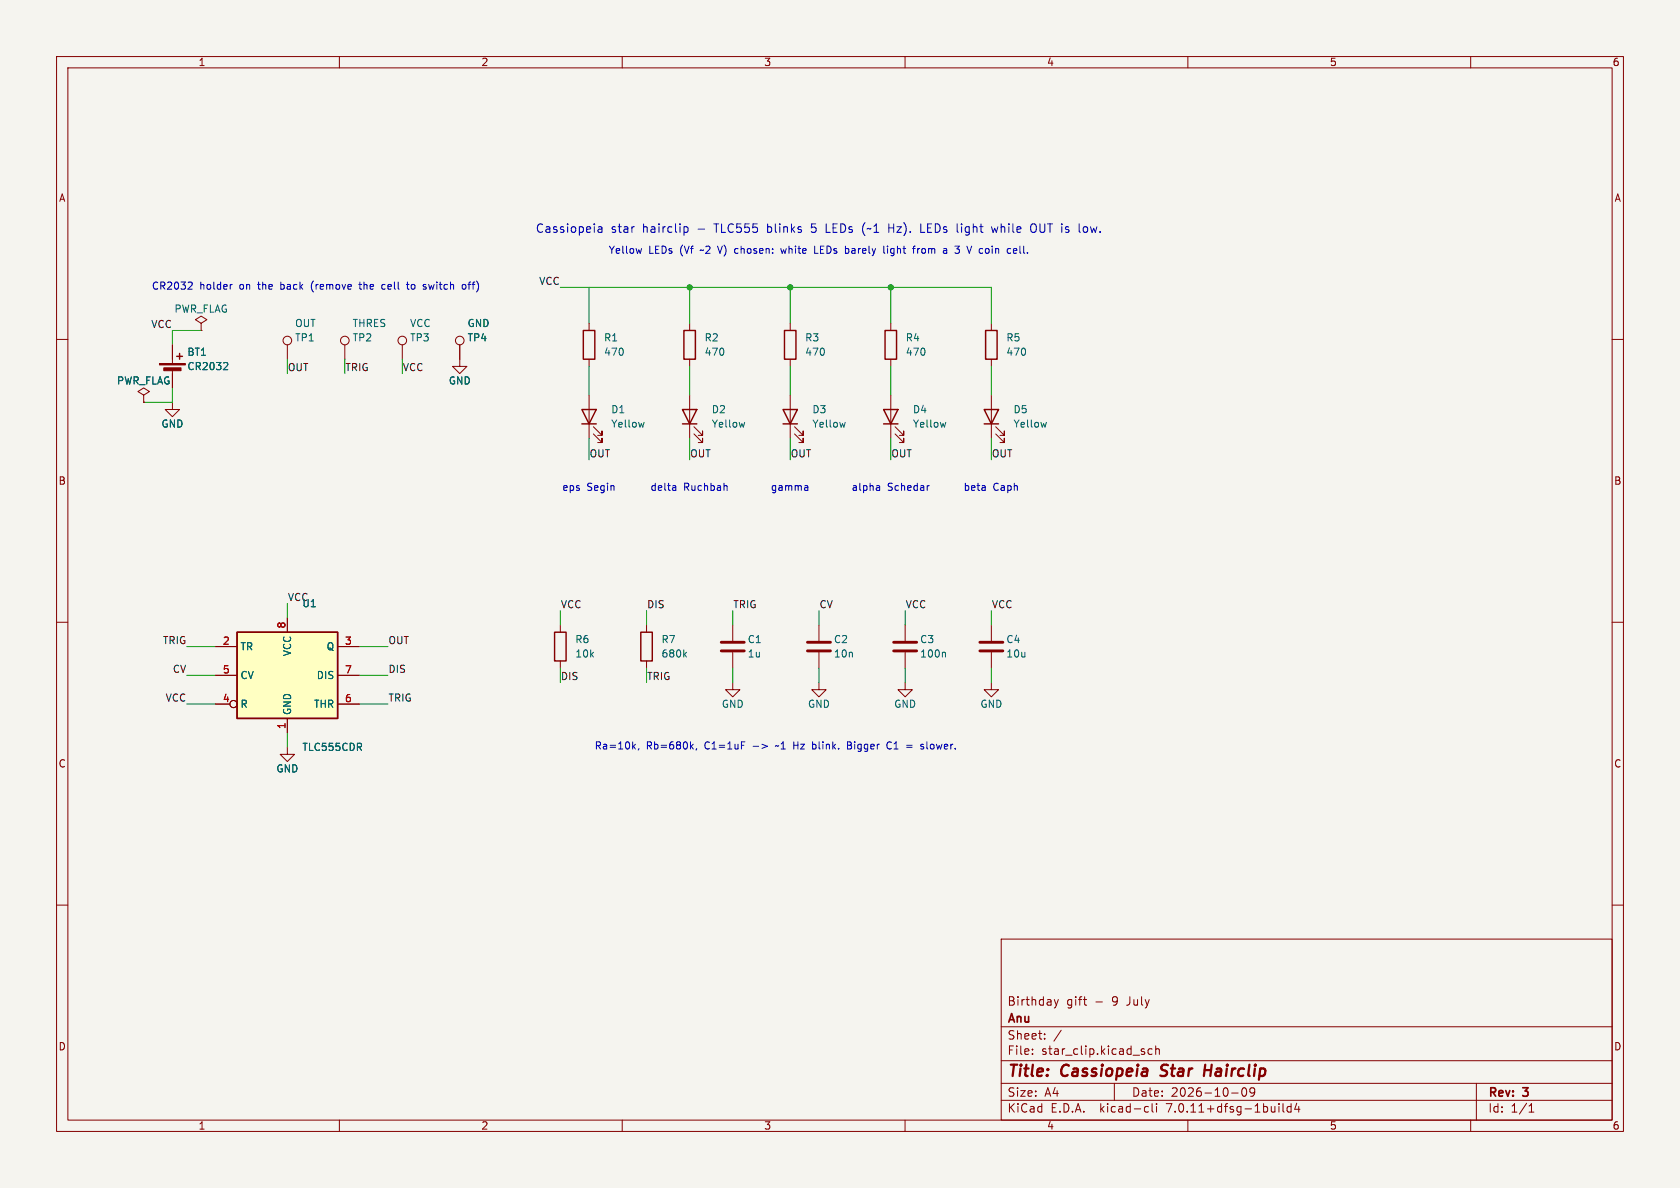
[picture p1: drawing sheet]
<svg xmlns="http://www.w3.org/2000/svg" width="297mm" height="210mm" viewBox="0 0 297 210" stroke-linecap="round" stroke-linejoin="round" font-family="sans-serif">
<path d="M0 0h297v210h-297z" fill="#f5f4ef" stroke="#f5f4ef" stroke-width=".18"/>
<g fill="none" stroke="#840000" stroke-width=".18">
<path d="M10 10h277v190h-277zM12 12h273v186h-273zM60 10v2M110 10v2M160 10v2M210 10v2M260 10v2M10 60h2M35.6 57.2l1-.7-1-.6-1.1 .6 1.1 .7v1.2M35.6 58.4h.1M104.1 57.2v1.2M121.9 57.2v1.2"/>
<path d="M139.7 57.2v1.2M157.5 57.2v1.2M175.3 57.2v1.2M285 60h2M25.4 69.9l1-.7-1-.6-1 .6 1 .7v1.2M25.4 71.1h.1M30.5 71.1v1.3h1.2l-1.2 1.3-1.3-1.3h1.3M30.5 61v3.3M30.5 65.3v3.3M50.8 61v2.5M61 61v2.5M71.1 61v2.5"/>
<path d="M81.3 61v3.8h1.2l-1.2 1.2-1.3-1.2h1.3M104.1 63.5v1.3M104.1 69.9v7.6M104.9 76.7l1.5 1.5v-.7v.7h-.7M104.9 75.4l1.5 1.6v-.8v.8h-.7M121.9 63.5v1.3M121.9 69.9v7.6M122.7 76.7l1.5 1.5v-.7v.7h-.8M122.7 75.4l1.5 1.6v-.8v.8h-.8M139.7 63.5v1.3M139.7 69.9v7.6M140.5 76.7l1.5 1.5v-.7v.7h-.8"/>
<path d="M140.5 75.4l1.5 1.6v-.8v.8h-.8M157.5 63.5v1.3M157.5 69.9v7.6M158.2 76.7l1.6 1.5v-.7v.7h-.8M158.2 75.4l1.6 1.6v-.8v.8h-.8M175.3 63.5v1.3M175.3 69.9v7.6M176 76.7l1.5 1.5v-.7v.7h-.7M176 75.4l1.5 1.6v-.8v.8h-.7M10 110h2M38.1 114.3h3.8M38.1 119.4h3.8"/>
<path d="M50.8 109.2v2.6M59.7 114.3h3.8M59.7 119.4h3.8M99.1 110.5v1.3M99.1 116.8v1.3M114.3 110.5v1.3M114.3 116.8v1.3M129.5 110.5v2.8M129.5 115.3v2.8M144.8 110.5v2.8M144.8 115.3v2.8M160 110.5v2.8"/>
<path d="M160 115.3v2.8M175.3 110.5v2.8M175.3 115.3v2.8M285 110h2M38.1 124.5h2.5M50.8 132.1v1.3h1.3l-1.3 1.2-1.3-1.2h1.3M50.8 127v2.5M59.7 124.5h3.8M129.5 120.7v1.2h1.3l-1.3 1.3-1.2-1.3h1.2M144.8 120.7v1.2h1.2l-1.2 1.3-1.3-1.3h1.3M160 120.7v1.2h1.3l-1.3 1.3-1.3-1.3h1.3M175.3 120.7v1.2h1.2l-1.2 1.3-1.3-1.3h1.3"/>
<path d="M10 160h2M285 160h2M177 166h108v32h-108zM186.4 176.7l.3 1M186.7 177.7l-.1 .4-.2 .1M187.1 176.7l-.4 1M191.5 176.7h.6M192 177.7h.1M60 198v2M110 198v2M160 198v2M177 194.5h108"/>
<path d="M177 191.5h108M177 187.5h108M177 181.5h108M182.5 186.3v.1M182.5 185.5v.1M184.7 183.6v.1M184.7 182.8v.1M187.6 182.1l-1.3 2M197 191.5v3M202.3 186v.3M202.6 195.6l.4 .1M203 196.5l-.4 .1"/>
<path d="M203.7 195.1v1.3l.2 .2M203.7 185.5l-.5-.1-.2 .3v.4l.1 .2h.6M204.3 185.5l.2-.1 .4 .1 .1 .9M204.3 184.9v1.5M204.5 195.1v.1M204.5 195.6v1M210 198v2M217.7 193.2h1.2M219.7 192.4a.81 .81 0 0 0 .3 1.4l.2-.1 .2-.5-.2-.8M221 192.4v.5l.1 .3h.4l.3-.3M221.7 192.4a.99 .99 0 0 1-.3 1.4h-.3M226.1 195.1v.1"/>
<path d="M226.1 195.6v1M226.8 195.1v1.3l.2 .2M228.2 195.7l-.4-.1-.3 .3v.4l.2 .2h.5M228.2 195.1v1.5M229.2 195l-.3 1.1h.9M229.6 195.6v1M260 198v2M261 191.5v6.5M270.3 196.6h.9M270.3 195.5l.4-.4v1.5"/>
<circle cx="50.8" cy="60.2" r=".76"/>
<circle cx="61" cy="60.2" r=".76"/>
<circle cx="71.1" cy="60.2" r=".76"/>
<circle cx="81.3" cy="60.2" r=".76"/>
<circle cx="41.3" cy="124.5" r=".63"/>
</g>
<path d="M205.1 190.1l.3 .1M205.4 188.4l-.1 .4 .1 .2M213 189.2h1.1M213.1 188.2l-.3 2" fill="none" stroke="#840000" stroke-width=".4"/>
<g fill="#840000" stroke="#840000" stroke-width=".18">
<path d="M28.2 64.3h4.6v.2h-4.6z"/>
<path d="M29 65h3v.5h-3z"/>
</g>
<g fill="none" stroke="#840000" stroke-width=".25">
<path d="M103.1 58.4h2.1v5.1h-2.1zM120.9 58.4h2v5.1h-2zM138.7 58.4h2v5.1h-2zM156.5 58.4h2v5.1h-2zM174.2 58.4h2.1v5.1h-2.1zM31.2 63h1.1M31.7 62.5v1M102.9 72.4h2.5l-1.3 2.5zM102.9 74.9h2.5M120.6 72.4h2.6l-1.3 2.5zM120.6 74.9h2.6M138.4 72.4h2.6l-1.3 2.5z"/>
<path d="M138.4 74.9h2.6M156.2 72.4h2.5l-1.2 2.5zM156.2 74.9h2.5M174 72.4h2.5l-1.2 2.5zM174 74.9h2.5M41.9 111.8h17.8v15.2h-17.8zM98 111.8h2.1v5h-2.1zM113.3 111.8h2v5h-2z"/>
</g>
<path d="M40 64.1l.3 .2-.1 .3-.7 .7h.8M113.9 74.7l-.3 .8M131.6 74.7l-.2 .8M149.4 74.7l-.2 .8M167.2 74.7l-.2 .8M185 74.7l-.3 .8M121 115.7l.4 .4M121.4 115.3l-.5 .5M167 115.3l.1 .2v.6" fill="none" stroke="#006464" stroke-width=".18"/>
<path d="M127.5 115.1h4.1M127.5 113.5h4.1M142.7 115.1h4.1M142.7 113.5h4.1M158 115.1h4.1M158 113.5h4.1M173.2 115.1h4.1M173.2 113.5h4.1" fill="none" stroke="#840000" stroke-width=".51"/>
<path d="M41.9 111.8h17.8v15.2h-17.8z" fill="#ffffc2" stroke="#ffffc2" stroke-width=".18"/>
<g fill="none" stroke="#0000c2" stroke-width=".18">
<path d="M146.1 39.6v1.5h.7M152.9 39.4l-.4 1M157.1 39.6v1.5M162.8 39.6v1.5h.7M182.3 39.8a.5 .5 0 0 1 .6-.2 .5 .5 0 0 1 .3 .5v.5a.5 .5 0 0 1-.3 .5 .5 .5 0 0 1-.6-.2M33.7 49.9l.3 .2-.1 .3-.7 .7h.8M41.1 50.3h-.3M55.2 50l-.2 .5 .2 .8M63.4 50.3h.5M63.6 49.9v1l.3 .2M68.1 50.3h-.4l-.2 .2 .1 .6h.5M71.8 50.3h.5"/>
<path d="M72 49.9v1l.3 .2M75.2 50.7l.2 .2-.2 .2M75.2 50.3h.1M81.7 50.5l.2-.2h.3l.2 .2-.2 .6h-.3l-.2-.2M82.7 50.3h.5M105.8 40.1h.6v1M106.4 40.4l-.5 .1a.29 .29 0 0 0-.2 .3 .29 .29 0 0 0 .2 .3l.5-.1M113.4 43.9l-.2 .9M120.9 40.1h.5l.2 .3v.4l-.1 .2h-.6M126.8 43.5l.5 1.3M130.1 43.9l-.2 .3v.3l.2 .3M138 43.9l.3 .9 .2-.6"/>
<path d="M144 43.5v1.3h.6M149.8 43.9l.3 .3v.3l-.3 .3M152.5 40.6l.4 1M156.2 43.5v1.1l.2 .2M156.9 43.5v.1M156.9 43.9v.9M157.1 40.3h.9M161.3 43.9h.5M161.8 43.5l-.3 .2v1.1M162.2 43.9v.9M162.6 43.9l-.4 .3M166.9 43.9h.3l.2 .2v.7"/>
<path d="M167.4 44.7l-.5 .1M167.4 44.2l-.5 .1M175.3 40.1l.3 1 .3-.7 .2 .7 .3-1M179.3 43.9l.4 .1 .1 .2-.6 .2M179.7 44.7l-.4 .1M191.6 40.1h.5M191.6 41h.5M119.3 85.8l.2 .2v.7M119.5 86.6l-.5 .1M119.5 86.1l-.5 .1M128.4 85.8l.1 .2v.7M142.6 85.8l.2 .2v.7"/>
<path d="M142.8 86.6l-.4 .1M142.8 86.1l-.4 .1M155.3 85.8l.2 .2v.7M155.5 86.6l-.4 .1M155.5 86.1l-.4 .1M164.3 85.8l-.3 .1M112 131.9l.3 .5M112.3 131.6l-.4 .4M112.9 132.3l-.1 .3M122.2 131.9l.4 .5M122.6 131.6l-.5 .4M123.2 132.3l-.2 .3"/>
<path d="M131.1 131.1h.6M133.1 131.9h1M134.7 131.6l1 .3-1 .4M137.3 131.8l-.2 .1M140.3 131.1v1.3M140.3 131.7h.8M143.7 132.3l.3 .1M144 131.6h-.3M149.8 131.7h.5M150.3 131.7l.1 .1M150.4 131.2l-.6-.1v1.3l.6-.1M150.4 131.7h-.1"/>
<path d="M157.6 131.3a.6 .6 0 0 0-.9 .4 .6 .6 0 0 0 .6 .7l.3-.1M160.3 131.7h1M160.3 132.1h1M163.3 132v.3M163.9 131.1v1.2"/>
</g>
<g fill="none" stroke="#009600" stroke-width=".18">
<path d="M35.6 58.4h-5.1v2.6M99.1 50.8h76.2v6.4M104.1 50.8v6.4M121.9 50.8v6.4M139.7 50.8v6.4M157.5 50.8v6.4M30.5 68.6v2.5h-5.1M50.8 63.5v2.5M61 63.5v2.5M71.1 63.5v2.5M104.1 64.8v5.1M104.1 77.5v3.8"/>
<path d="M121.9 64.8v5.1M121.9 77.5v3.8M139.7 64.8v5.1M139.7 77.5v3.8M157.5 64.8v5.1M157.5 77.5v3.8M175.3 64.8v5.1M175.3 77.5v3.8M33 114.3h5.1M33 119.4h5.1M50.8 106.7v2.5M63.5 114.3h5.1"/>
<path d="M63.5 119.4h5.1M99.1 108v2.5M99.1 118.1v2.6M114.3 108v2.5M114.3 118.1v2.6M129.5 108v2.5M129.5 118.1v2.6M144.8 108v2.5M144.8 118.1v2.6M160 108v2.5M160 118.1v2.6M175.3 108v2.5"/>
<path d="M175.3 118.1v2.6M33 124.5h5.1M50.8 129.5v2.6M63.5 124.5h5.1"/>
</g>
<g fill="#009600" stroke="#009600" stroke-width=".18">
<circle cx="157.5" cy="50.8" r=".46"/>
<circle cx="121.9" cy="50.8" r=".46"/>
<circle cx="139.7" cy="50.8" r=".46"/>
</g>
<g font-size="2.8" fill="#840000">
<text x="178" y="190.9">Title:</text>
<text x="187.7" y="190.9">Cassiopeia</text>
<text x="206.1" y="190.9">Star</text>
<text x="214.5" y="190.9">Hairclip</text>
</g>
<g font-size="2.1" fill="#0000c2">
<text x="94.6" y="41.4">Cassiopeia</text>
<text x="108" y="41.4">star</text>
<text x="113.7" y="41.4">hairclip</text>
<text x="123.5" y="41.4">-</text>
<text x="126.6" y="41.4">TLC555</text>
<text x="136.1" y="41.4">blinks</text>
<text x="144" y="41.4">5</text>
<text x="146.7" y="41.4">LEDs</text>
<text x="153.3" y="41.4">(~1</text>
<text x="158.1" y="41.4">Hz).</text>
<text x="163.9" y="41.4">LEDs</text>
<text x="170.5" y="41.4">light</text>
<text x="176.9" y="41.4">while</text>
<text x="183.9" y="41.4">OUT is</text>
<text x="192.7" y="41.4">low.</text>
</g>
<g font-size="2.1" fill="#840000">
<text x="178" y="178">Birthday</text>
<text x="188.5" y="178">gift</text>
<text x="193.6" y="178">-</text>
<text x="196.8" y="178">9</text>
<text x="199.5" y="178">July</text>
<text x="178" y="184">Sheet:</text>
<text x="178" y="181.2">Anu</text>
<text x="178" y="186.7">File:</text>
<text x="184.1" y="186.7">star_clip.kicad_sch</text>
<text x="178" y="196.9">KiCad</text>
<text x="178" y="194.1">Size:</text>
<text x="184.7" y="194.1">A4</text>
<text x="185.7" y="196.9">E.D.A.</text>
<text x="194.6" y="196.9">kicad-cli</text>
<text x="200" y="194.1">Date:</text>
<text x="206.5" y="196.9">7.0.11+dfsg-1build4</text>
<text x="207" y="194.1">2026-10-09</text>
<text x="263" y="194.3">Rev:</text>
<text x="263" y="196.9">Id:</text>
<text x="267.1" y="196.9">1/1</text>
<text x="269.4" y="194.3">3</text>
</g>
<g font-size="1.8" fill="#840000">
<text x="35" y="11.9">1</text>
<text x="85" y="11.9">2</text>
<text x="135" y="11.9">3</text>
<text x="185" y="11.9">4</text>
<text x="235" y="11.9">5</text>
<text x="285" y="11.9">6</text>
<text x="10.3" y="35.9">A</text>
<text x="285.3" y="35.9">A</text>
<text x="10.3" y="85.9">B</text>
<text x="285.3" y="85.9">B</text>
<text x="10.3" y="135.9">C</text>
<text x="285.3" y="135.9">C</text>
<text x="10.3" y="185.9">D</text>
<text x="285.3" y="185.9">D</text>
<text x="35" y="199.9">1</text>
<text x="85" y="199.9">2</text>
<text x="135" y="199.9">3</text>
<text x="185" y="199.9">4</text>
<text x="235" y="199.9">5</text>
<text x="285" y="199.9">6</text>
</g>
<g font-size="1.8" fill="#0000c2">
<text x="107.5" y="45.1">Yellow</text>
<text x="114.7" y="45.1">LEDs</text>
<text x="120.3" y="45.1">(Vf</text>
<text x="124.2" y="45.1">~2</text>
<text x="127.4" y="45.1">V)</text>
<text x="130.5" y="45.1">chosen:</text>
<text x="139" y="45.1">white</text>
<text x="145" y="45.1">LEDs</text>
<text x="150.7" y="45.1">barely</text>
<text x="157.7" y="45.1">light</text>
<text x="163.1" y="45.1">from</text>
<text x="168.7" y="45.1">a</text>
<text x="171" y="45.1">3</text>
<text x="173.4" y="45.1">V coin</text>
<text x="180.8" y="45.1">cell.</text>
<text x="26.8" y="51.4">CR2032</text>
<text x="35.3" y="51.4">holder</text>
<text x="42.5" y="51.4">on</text>
<text x="45.9" y="51.4">the</text>
<text x="50.1" y="51.4">back</text>
<text x="55.6" y="51.4">(remove</text>
<text x="64.4" y="51.4">the</text>
<text x="68.6" y="51.4">cell</text>
<text x="73.2" y="51.4">to</text>
<text x="76.3" y="51.4">switch</text>
<text x="83.4" y="51.4">off)</text>
<text x="99.3" y="87">eps</text>
<text x="103.8" y="87">Segin</text>
<text x="114.9" y="87">delta</text>
<text x="120.8" y="87">Ruchbah</text>
<text x="136.2" y="87">gamma</text>
<text x="150.5" y="87">alpha</text>
<text x="156.9" y="87">Schedar</text>
<text x="170.3" y="87">beta</text>
<text x="175.5" y="87">Caph</text>
<text x="105" y="132.7">Ra=10k,</text>
<text x="114.3" y="132.7">Rb=680k,</text>
<text x="124.7" y="132.7">C1=1uF</text>
<text x="137.7" y="132.7">~1</text>
<text x="140.9" y="132.7">Hz</text>
<text x="144.5" y="132.7">blink.</text>
<text x="150.8" y="132.7">Bigger</text>
<text x="158.1" y="132.7">C1</text>
<text x="161.7" y="132.7">=</text>
<text x="164.5" y="132.7">slower.</text>
</g>
<g font-size="1.8" fill="#0f0f0f">
<text x="95.2" y="50.5">VCC</text>
<text x="26.6" y="58.1">VCC</text>
<text x="50.8" y="65.7">OUT</text>
<text x="61" y="65.7">TRIG</text>
<text x="71.1" y="65.7">VCC</text>
<text x="104.1" y="80.9">OUT</text>
<text x="121.9" y="80.9">OUT</text>
<text x="139.7" y="80.9">OUT</text>
<text x="157.5" y="80.9">OUT</text>
<text x="175.3" y="80.9">OUT</text>
<text x="50.8" y="106.3">VCC</text>
<text x="99.1" y="107.6">VCC</text>
<text x="114.3" y="107.6">DIS</text>
<text x="129.5" y="107.6">TRIG</text>
<text x="144.8" y="107.6">CV</text>
<text x="160" y="107.6">VCC</text>
<text x="175.3" y="107.6">VCC</text>
<text x="28.7" y="114">TRIG</text>
<text x="68.6" y="114">OUT</text>
<text x="30.5" y="119">CV</text>
<text x="68.6" y="119">DIS</text>
<text x="29.2" y="124.1">VCC</text>
<text x="68.6" y="124.1">TRIG</text>
<text x="99.1" y="120.3">DIS</text>
<text x="114.3" y="120.3">TRIG</text>
</g>
<g font-size="1.8" fill="#006464">
<text x="30.7" y="55.5">PWR_FLAG</text>
<text x="52.1" y="58">OUT</text>
<text x="62.2" y="58">THRES</text>
<text x="72.4" y="58">VCC</text>
<text x="82.6" y="58">GND</text>
<text x="33" y="63.1">BT1</text>
<text x="33" y="65.6">CR2032</text>
<text x="52.1" y="60.6">TP1</text>
<text x="62.2" y="60.6">TP2</text>
<text x="72.4" y="60.6">TP3</text>
<text x="82.6" y="60.6">TP4</text>
<text x="106.7" y="60.6">R1</text>
<text x="106.7" y="63.1">470</text>
<text x="124.5" y="60.6">R2</text>
<text x="124.5" y="63.1">470</text>
<text x="142.2" y="60.6">R3</text>
<text x="142.2" y="63.1">470</text>
<text x="160" y="60.6">R4</text>
<text x="160" y="63.1">470</text>
<text x="177.8" y="60.6">R5</text>
<text x="177.8" y="63.1">470</text>
<text x="20.6" y="68.2">PWR_FLAG</text>
<text x="79.2" y="68.2">GND</text>
<text x="28.4" y="75.8">GND</text>
<text x="108" y="73.3">D1</text>
<text x="108" y="75.8">Yellow</text>
<text x="125.7" y="73.3">D2</text>
<text x="125.7" y="75.8">Yellow</text>
<text x="143.5" y="73.3">D3</text>
<text x="143.5" y="75.8">Yellow</text>
<text x="161.3" y="73.3">D4</text>
<text x="161.3" y="75.8">Yellow</text>
<text x="179.1" y="73.3">D5</text>
<text x="179.1" y="75.8">Yellow</text>
<text x="53.3" y="107.5">U1</text>
<text x="101.6" y="113.9">R6</text>
<text x="116.8" y="113.9">R7</text>
<text x="132.1" y="113.9">C1</text>
<text x="147.3" y="113.9">C2</text>
<text x="162.6" y="113.9">C3</text>
<text x="177.8" y="113.9">C4</text>
<text x="42.4" y="115.2">TR</text>
<text x="51.7" y="116.1" transform="rotate(-90 51.7 116.1)">VCC</text>
<text x="57.6" y="115.2">Q</text>
<text x="101.6" y="116.4">10k</text>
<text x="116.8" y="116.4">680k</text>
<text x="132.1" y="116.4">1u</text>
<text x="147.3" y="116.4">10n</text>
<text x="162.6" y="116.4">100n</text>
<text x="177.8" y="116.4">10u</text>
<text x="42.4" y="125.3">R</text>
<text x="42.4" y="120.2">CV</text>
<text x="55.4" y="125.3">THR</text>
<text x="55.9" y="120.2">DIS</text>
<text x="127.5" y="125.3">GND</text>
<text x="142.7" y="125.3">GND</text>
<text x="158" y="125.3">GND</text>
<text x="173.2" y="125.3">GND</text>
<text x="51.7" y="126.5" transform="rotate(-90 51.7 126.5)">GND</text>
<text x="48.8" y="136.8">GND</text>
<text x="53.3" y="132.9">TLC555CDR</text>
</g>
<g font-size="1.8" fill="#a90000">
<text x="50.5" y="111.2" transform="rotate(-90 50.5 111.2)">8</text>
<text x="39.3" y="114">2</text>
<text x="39.3" y="119.1">5</text>
<text x="60.9" y="114">3</text>
<text x="60.9" y="119.1">7</text>
<text x="39.3" y="124.2">4</text>
<text x="60.9" y="124.2">6</text>
<text x="50.5" y="129" transform="rotate(-90 50.5 129)">1</text>
</g>
</svg>
